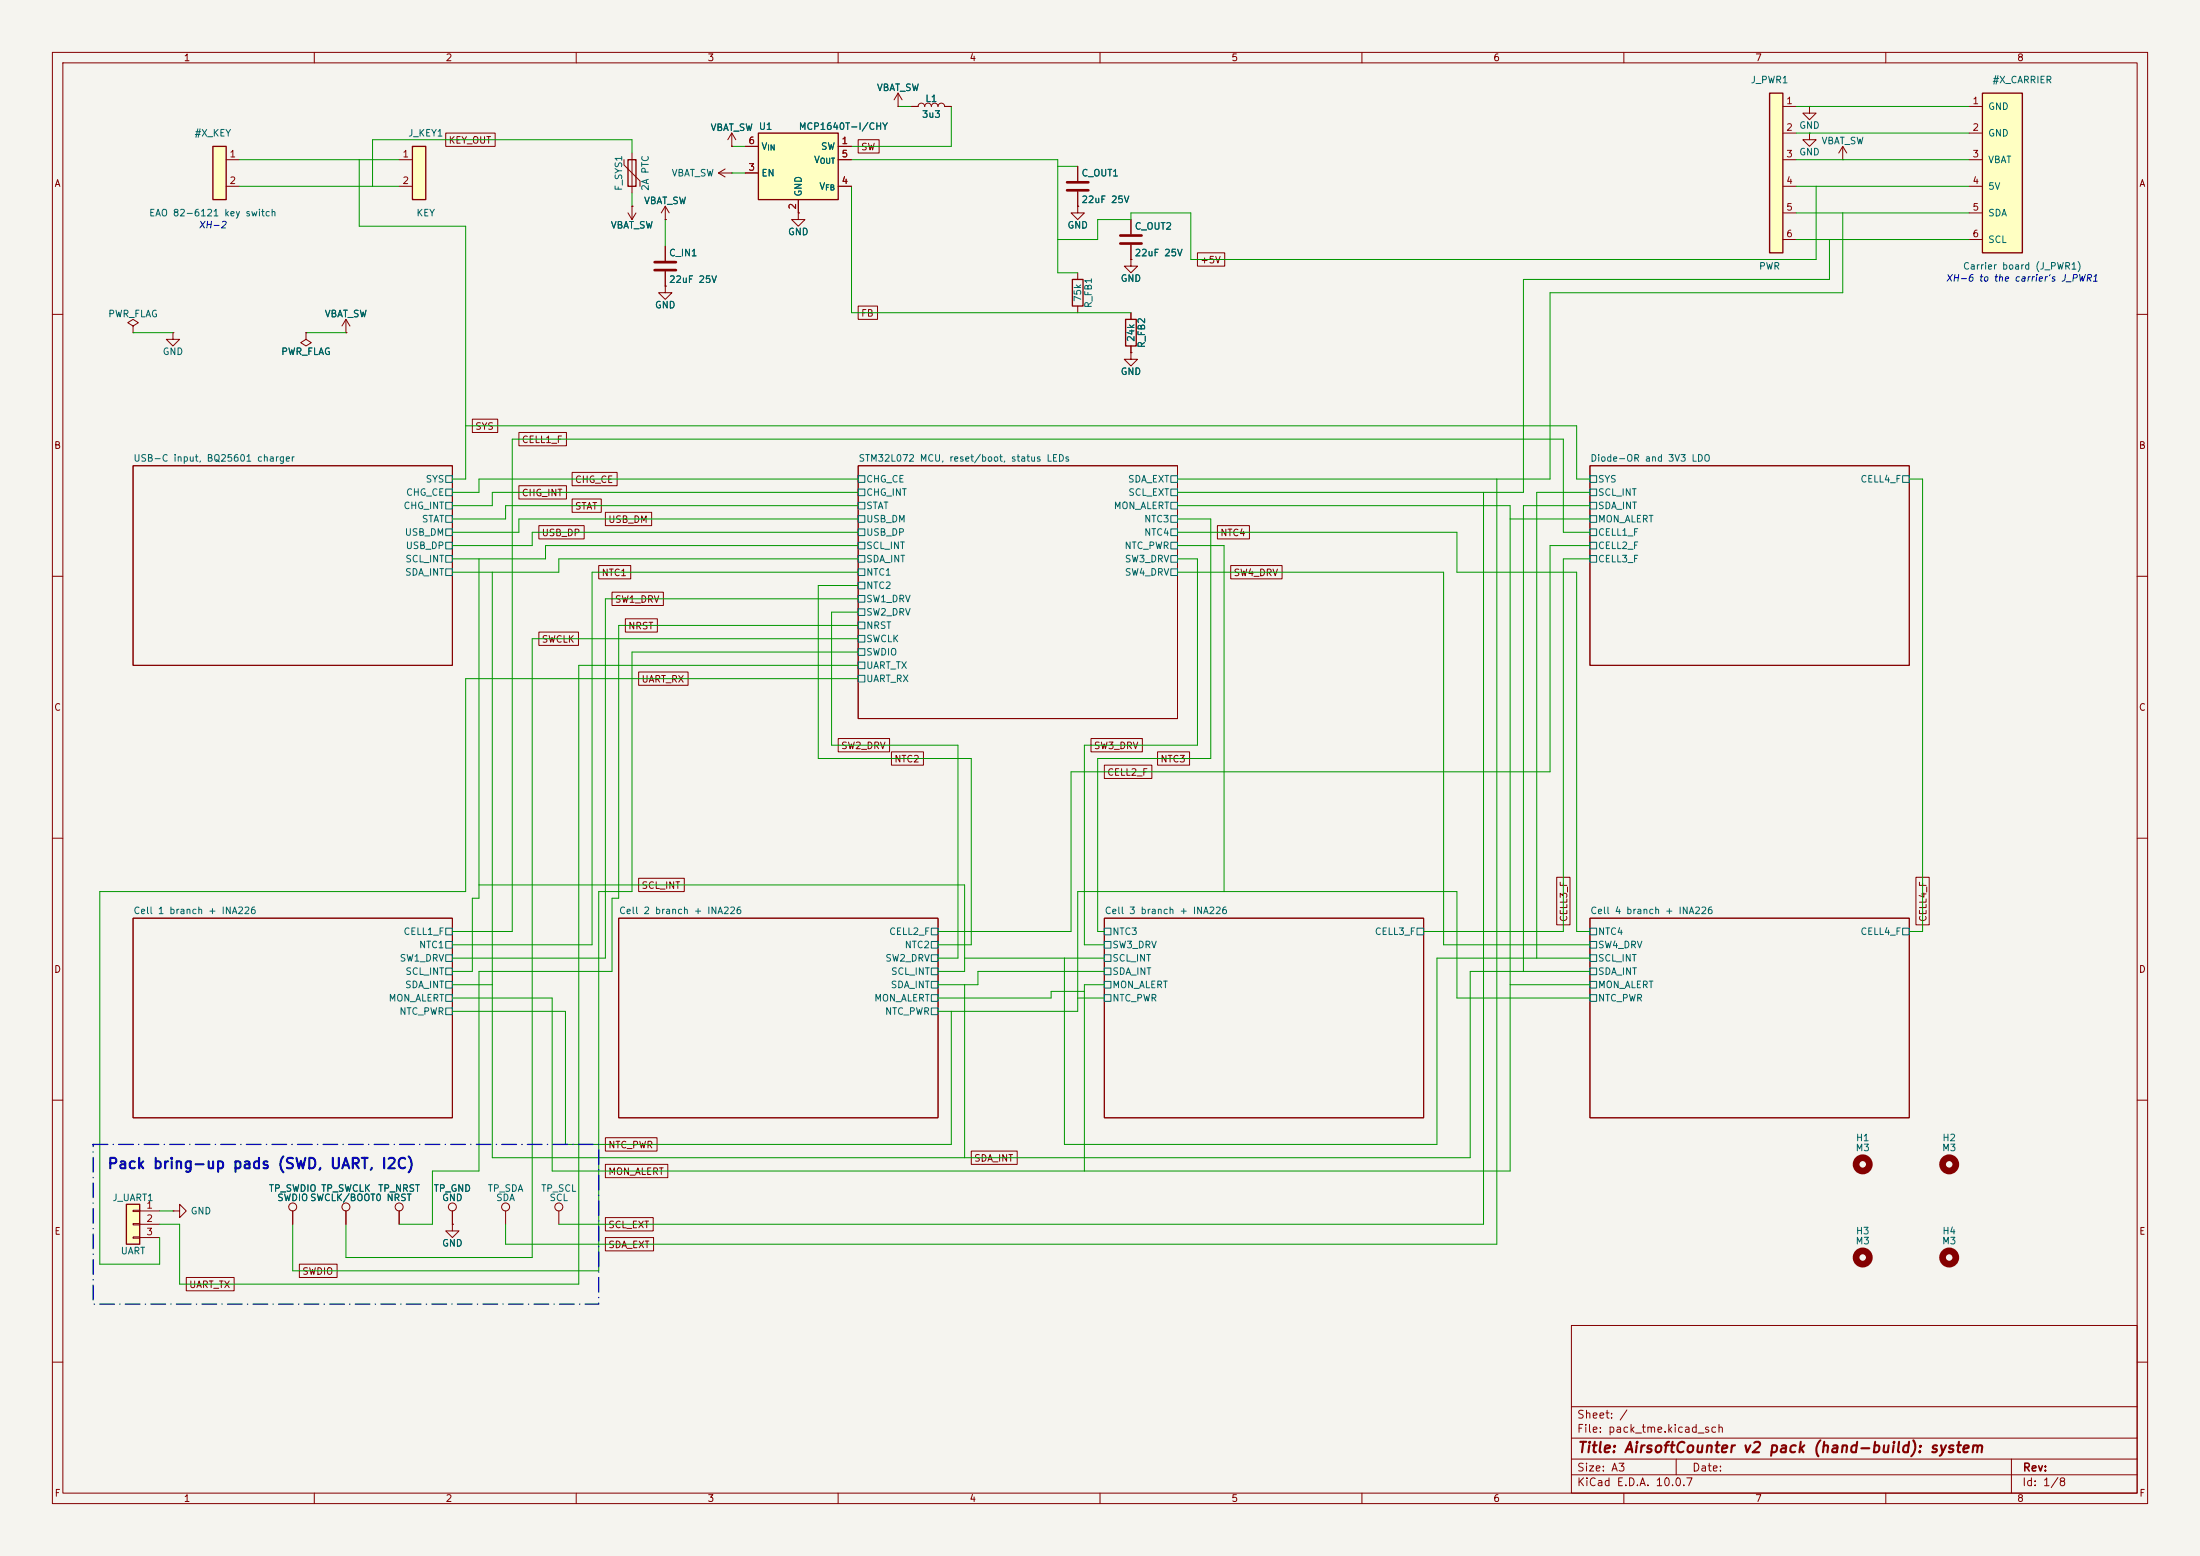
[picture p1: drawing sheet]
<svg xmlns="http://www.w3.org/2000/svg" width="420mm" height="297mm" viewBox="0 0 420 297" stroke-linecap="round" stroke-linejoin="round" font-family="sans-serif">
<path d="M0 0h420v297h-420z" fill="#f5f4ef" stroke="#f5f4ef" stroke-width=".19"/>
<g fill="none" stroke="#840000" stroke-width=".19">
<path d="M10 10h400v277h-400zM12 12h396v273h-396zM60 10v2M110 10v2M160 10v2M210 10v2M260 10v2M310 10v2M360 10v2M10 60h2M408 60h2M25.4 88.9h61v38.1h-61z"/>
<path d="M163.8 88.9h61v48.3h-61zM303.5 88.9h61v38.1h-61zM10 110h2M408 110h2M10 160h2M408 160h2M25.4 175.3h61v38.1h-61zM118.1 175.3h61v38.1h-61zM210.8 175.3h61v38.1h-61zM303.5 175.3h61v38.1h-61zM10 210h2M408 210h2"/>
<path d="M300 253h108v32h-108zM10 260h2M300 278.5h108M300 274.5h108M300 268.5h108M320 278.5v3M384 278.5v6.5M408 260h2M60 285v2M110 285v2M160 285v2M210 285v2"/>
<path d="M260 285v2M300 281.5h108M310 285v2M360 285v2"/>
</g>
<g fill="none" stroke="#006464" stroke-width=".19">
<path d="M85.1 90.8h1.3v1.3h-1.3zM85.1 93.3h1.3v1.3h-1.3zM85.1 95.9h1.3v1.3h-1.3zM85.1 98.4h1.3v1.3h-1.3zM163.8 90.8h1.3v1.3h-1.3zM163.8 93.3h1.3v1.3h-1.3zM163.8 95.9h1.3v1.3h-1.3zM163.8 98.4h1.3v1.3h-1.3zM223.5 90.8h1.3v1.3h-1.3zM223.5 93.3h1.3v1.3h-1.3zM223.5 95.9h1.3v1.3h-1.3zM223.5 98.4h1.3v1.3h-1.3z"/>
<path d="M303.5 90.8h1.3v1.3h-1.3zM303.5 93.3h1.3v1.3h-1.3zM303.5 95.9h1.3v1.3h-1.3zM303.5 98.4h1.3v1.3h-1.3zM363.2 90.8h1.3v1.3h-1.3zM85.1 101h1.3v1.2h-1.3zM85.1 103.5h1.3v1.3h-1.3zM85.1 106h1.3v1.3h-1.3zM85.1 108.6h1.3v1.3h-1.3zM163.8 101h1.3v1.2h-1.3zM163.8 103.5h1.3v1.3h-1.3zM163.8 106h1.3v1.3h-1.3z"/>
<path d="M163.8 108.6h1.3v1.3h-1.3zM163.8 111.1h1.3v1.3h-1.3zM163.8 113.7h1.3v1.2h-1.3zM163.8 116.2h1.3v1.3h-1.3zM163.8 118.7h1.3v1.3h-1.3zM223.5 101h1.3v1.2h-1.3zM223.5 103.5h1.3v1.3h-1.3zM223.5 106h1.3v1.3h-1.3zM223.5 108.6h1.3v1.3h-1.3zM303.5 101h1.3v1.2h-1.3zM303.5 103.5h1.3v1.3h-1.3zM303.5 106h1.3v1.3h-1.3z"/>
<path d="M163.8 121.3h1.3v1.3h-1.3zM163.8 123.8h1.3v1.3h-1.3zM163.8 126.4h1.3v1.2h-1.3zM163.8 128.9h1.3v1.3h-1.3zM85.1 177.2h1.3v1.2h-1.3zM85.1 179.7h1.3v1.3h-1.3zM177.8 177.2h1.3v1.2h-1.3zM177.8 179.7h1.3v1.3h-1.3zM210.8 177.2h1.3v1.2h-1.3zM210.8 179.7h1.3v1.3h-1.3zM270.5 177.2h1.3v1.2h-1.3zM303.5 177.2h1.3v1.2h-1.3z"/>
<path d="M303.5 179.7h1.3v1.3h-1.3zM363.2 177.2h1.3v1.2h-1.3zM85.1 182.2h1.3v1.3h-1.3zM85.1 184.8h1.3v1.3h-1.3zM85.1 187.3h1.3v1.3h-1.3zM85.1 189.9h1.3v1.2h-1.3zM85.1 192.4h1.3v1.3h-1.3zM177.8 182.2h1.3v1.3h-1.3zM177.8 184.8h1.3v1.3h-1.3zM177.8 187.3h1.3v1.3h-1.3zM177.8 189.9h1.3v1.2h-1.3zM177.8 192.4h1.3v1.3h-1.3z"/>
<path d="M210.8 182.2h1.3v1.3h-1.3zM210.8 184.8h1.3v1.3h-1.3zM210.8 187.3h1.3v1.3h-1.3zM210.8 189.9h1.3v1.2h-1.3zM303.5 182.2h1.3v1.3h-1.3zM303.5 184.8h1.3v1.3h-1.3zM303.5 187.3h1.3v1.3h-1.3zM303.5 189.9h1.3v1.2h-1.3z"/>
</g>
<path d="M378.5 17.8h7.6v30.5h-7.6z" fill="#ffffc2"/>
<path d="M378.5 17.8h7.6v30.5h-7.6z" fill="none" stroke="#840000" stroke-width=".25"/>
<g fill="none" stroke="#840000" stroke-width=".19">
<path d="M375.9 20.3h2.6M375.9 25.4h2.6M375.9 30.5h2.6M375.9 35.6h2.6M375.9 40.6h2.6M375.9 45.7h2.6M25.4 62.2l1-.6-1-.6-1 .6 1 .6v1.3M25.4 63.5h.1M33 63.5v1.3h1.3l-1.3 1.2-1.3-1.2h1.3M33 63.5h.1M66 231.1v2.6"/>
<circle cx="66" cy="230.4" r=".76"/>
</g>
<path d="M40.6 27.9h2.6v10.2h-2.6z" fill="#ffffc2"/>
<path d="M40.6 27.9h2.6v10.2h-2.6zM119.9 30.5h1.5v5.1h-1.5z" fill="none" stroke="#840000" stroke-width=".25"/>
<g fill="none" stroke="#840000" stroke-width=".19">
<path d="M43.2 30.5h2.5M43.2 35.6h2.5M119.1 30.5v1l3.1 3v1.1M120.6 39.4h.1M120.6 29.2v7.6M120.6 39.4v2.5M127 39.4v2.5M127 39.4l-.8 1.2M127 39.4l.8 1.2M137.2 33l1.2 .8M137.2 33h2.5M138.4 32.3l-1.2 .7"/>
<path d="M139.7 27.9h.1M139.7 33h.1M139.7 25.4l-.8 1.3M139.7 25.4l.8 1.3M139.7 25.4v2.5M119.9 40.6l.7 1.3M121.4 40.6l-.8 1.3M127 54.6v1.3h1.3l-1.3 1.3-1.3-1.3h1.3M127 54.6h.1M127 41.9h.1M127 47v2.8M127 51.8v2.8"/>
<path d="M58.4 63.5v1.3l1 .6-1 .6-1-.6 1-.6M58.4 63.5h.1M66 63.5h.1M66 61l-.7 1.2M66 61l.8 1.2M66 61v2.5"/>
</g>
<path d="M125 50h4M125 51.6h4" fill="none" stroke="#840000" stroke-width=".51"/>
<path d="M78.7 27.9h2.6v10.2h-2.6z" fill="#ffffc2"/>
<path d="M78.7 27.9h2.6v10.2h-2.6zM204.7 53.3h2.1v5.1h-2.1zM214.9 61h2v5h-2z" fill="none" stroke="#840000" stroke-width=".25"/>
<g fill="none" stroke="#840000" stroke-width=".19">
<path d="M76.2 30.5h2.5M76.2 35.6h2.5M152.4 40.6v1.3h1.3l-1.3 1.3-1.3-1.3h1.3M152.4 40.6h.1M205.7 52.1v1.2M205.7 58.4v1.3M215.9 59.7v1.3M215.9 67.3v1.3h1.3l-1.3 1.3-1.3-1.3h1.3M215.9 67.3h.1M215.9 66v1.3M55.9 231.1v2.6"/>
<circle cx="55.9" cy="230.4" r=".76"/>
</g>
<path d="M144.8 25.4h15.2v12.7h-15.2z" fill="#ffffc2"/>
<path d="M144.8 25.4h15.2v12.7h-15.2z" fill="none" stroke="#840000" stroke-width=".25"/>
<g fill="none" stroke="#840000" stroke-width=".19">
<path d="M171.4 17.8l-.7 1.3M171.4 17.8l.8 1.3M171.4 17.8v2.5M142.2 27.9h2.6M142.2 33h2.6M152.4 38.1v2.5M160 27.9h2.6M160 35.6h2.6M160 30.5h2.6M171.4 20.3h.1M174 20.3h1.3a.64 .64 0 0 1 .6-.6 .64 .64 0 0 1 .6 .6 .64 .64 0 0 1 .7-.6 .64 .64 0 0 1 .6 .6 .64 .64 0 0 1 .6-.6 .64 .64 0 0 1 .7 .6 .64 .64 0 0 1 .6-.6 .64 .64 0 0 1 .6 .6h1.3M205.7 39.4v1.2h1.3l-1.3 1.3-1.2-1.3h1.2"/>
<path d="M205.7 39.4h.1M205.7 31.8v2.7M205.7 36.6v2.8M345.4 20.3v1.3h1.3l-1.3 1.3-1.2-1.3h1.2M345.4 20.3h.1M351.8 30.5h.1M351.8 27.9l-.8 1.3M351.8 27.9l.8 1.3M351.8 27.9v2.6M215.9 49.5v1.3h1.3l-1.3 1.3-1.3-1.3h1.3M215.9 49.5h.1M215.9 41.9v2.8"/>
<path d="M215.9 46.7v2.8"/>
</g>
<path d="M203.7 34.8h4.1M203.7 36.3h4.1M213.9 45h4M213.9 46.5h4" fill="none" stroke="#840000" stroke-width=".51"/>
<g fill="none" stroke="#840000" stroke-width="1.3">
<circle cx="355.6" cy="222.2" r="1.27"/>
<circle cx="372.1" cy="222.2" r="1.27"/>
<circle cx="355.6" cy="240" r="1.27"/>
<circle cx="372.1" cy="240" r="1.27"/>
</g>
<path d="M337.8 17.8h2.6v30.5h-2.6z" fill="#ffffc2"/>
<path d="M337.8 17.8h2.6v30.5h-2.6z" fill="none" stroke="#840000" stroke-width=".25"/>
<path d="M340.4 20.3h2.5M340.4 25.4h2.5M340.4 30.5h2.5M340.4 35.6h2.5M345.4 25.4v1.3h1.3l-1.3 1.2-1.2-1.2h1.2M345.4 25.4h.1M340.4 40.6h2.5M340.4 45.7h2.5" fill="none" stroke="#840000" stroke-width=".19"/>
<path d="M24.1 229.9h2.6v7.6h-2.6z" fill="#ffffc2"/>
<path d="M24.1 229.9h2.6v7.6h-2.6z" fill="none" stroke="#840000" stroke-width=".25"/>
<g fill="none" stroke="#840000" stroke-width=".19">
<path d="M85.1 25.4h9.4v2.5h-9.4zM120.6 39.4h.1M139.7 27.9h.1M142.2 27.9h2.6M142.2 33h2.6M152.4 38.1v2.5M160 27.9h2.6M160 35.6h2.6M160 30.5h2.6M163.8 26.7h4v2.5h-4zM171.4 20.3h.1M174 20.3h1.3"/>
<path d="M180.3 20.3h1.3M205.7 39.4h.1M205.7 31.8v2.7M205.7 36.6v2.8M127 41.9h.1M127 54.6h.1M127 47v2.8M127 51.8v2.8M152.4 40.6h.1M163.8 58.4h3.7v2.6h-3.7zM215.9 49.5h.1M215.9 41.9v2.8"/>
<path d="M215.9 46.7v2.8M215.9 59.7v1.3M228.6 48.3h5.2v2.5h-5.2zM58.4 63.5h.1M66 63.5h.1M215.9 67.3h.1M215.9 66v1.3M90.2 80h4.8v2.6h-4.8zM99.1 92.7h9v2.6h-9zM99.1 82.5h9v2.6h-9zM109.2 95.2h5.6v2.6h-5.6zM109.2 90.2h8.6v2.5h-8.6z"/>
<path d="M115.6 97.8h8.8v2.5h-8.8zM102.9 100.3h8.6v2.6h-8.6zM114.3 107.9h6.1v2.6h-6.1zM116.8 113h9.8v2.6h-9.8zM119.4 118.1h6.1v2.6h-6.1zM232.4 100.3h6.1v2.6h-6.1zM234.9 107.9h9.9v2.6h-9.9zM102.9 120.6h7.5v2.6h-7.5zM121.9 128.3h9.5v2.5h-9.5zM160 141h9.8v2.5h-9.8zM170.2 143.5h6.1v2.6h-6.1zM208.3 141h9.8v2.5h-9.8z"/>
<path d="M210.8 146h9.1v2.6h-9.1zM221 143.5h6.1v2.6h-6.1zM121.9 167.6h8.7v2.6h-8.7zM297.2 167.5h2.5v9h-2.5zM365.8 167.5h2.5v9h-2.5zM115.6 217.2h9.8v2.5h-9.8zM185.4 219.7h8.8v2.6h-8.8zM25.4 231h1.3v.3h-1.3zM25.4 233.6h1.3v.2h-1.3zM25.4 236.1h1.3v.2h-1.3zM26.7 231.1h3.8M26.7 233.7h3.8"/>
<path d="M26.7 236.2h3.8M33 231.1h1.3v-1.2l1.3 1.2-1.3 1.3v-1.3M33 231.1h.1M55.9 231.1v2.6M66 231.1v2.6M76.2 231.1v2.6M86.4 233.7v1.2h1.2l-1.2 1.3-1.3-1.3h1.3M86.4 233.7h.1M86.4 231.1v2.6M96.5 231.1v2.6M106.7 231.1v2.6M115.6 222.2h11.9v2.6h-11.9z"/>
<path d="M115.6 232.4h9.1v2.6h-9.1zM115.6 236.2h9.2v2.6h-9.2zM35.6 243.8h9.1v2.6h-9.1zM57.1 241.3h7.3v2.5h-7.3z"/>
<circle cx="76.2" cy="230.4" r=".76"/>
<circle cx="86.4" cy="230.4" r=".76"/>
<circle cx="96.5" cy="230.4" r=".76"/>
<circle cx="106.7" cy="230.4" r=".76"/>
</g>
<g fill="none" stroke="#009600" stroke-width=".19">
<path d="M45.7 35.6h30.5M45.7 30.5h30.5M68.6 30.5v12.7h20.3v48.2h-2.5M120.6 29.2v-2.5h-49.5v8.9M120.6 36.8v2.6M139.7 27.9h2.5M139.7 33h2.5M162.6 30.5h39.3v21.6h3.8M162.6 35.6v24.1h53.3M171.4 20.3h2.6M181.6 20.3v7.6h-19M201.9 31.8h3.8"/>
<path d="M342.9 35.6h33M342.9 20.3h33M342.9 25.4h33M342.9 30.5h33M346.7 35.6v13.9h-119.4v-8.9h-11.4v1.3h-6.4v3.8h-7.6M127 41.9v5.1M342.9 40.6h33M342.9 45.7h33M349.2 45.7v7.6h-58.4v40.7h-66M351.8 40.6v15.3h-55.9v35.5h-71.1M25.4 63.5h7.6M58.4 63.5h7.6"/>
<path d="M88.9 81.3h212.1v10.1h2.5M163.8 91.4h-72.4v2.6h-5M163.8 94h-69.8v2.5h-7.6M163.8 96.5h-67.3v2.6h-10.1M163.8 99.1h-64.7v2.5h-12.7M224.8 99.1h6.3v45.7h-21.6v33h1.3M224.8 96.5h63.5v127h-182.9v-33h-19M283.2 94v139.7h-176.5M285.7 91.4v146.1h-189.2v-3.8M288.3 99.1h15.2M303.5 96.5h-12.7v88.9M303.5 94h-10.1v88.9"/>
<path d="M364.5 91.4h2.5v86.4h-2.5M91.4 106.7v64.8h-1.2v13.9h-3.8M94 109.2v111.8h186.7v-35.6h22.8M163.8 114.3h-48.2v68.6h-29.2M163.8 116.8h-5.1v25.4h24.2v40.7h-3.8M163.8 104.1h-59.7v2.6h-17.7M163.8 106.7h-57.1v2.5h-20.3M163.8 119.4h-45.7v52.1h-1.3v13.9h-25.4v38.1h-8.9v10.2h-6.3M163.8 109.2h-50.8v71.1h-26.6M163.8 111.8h-7.6v33h29.2v35.5h-6.3M163.8 101.6h-62.2v2.5h-15.2M224.8 101.6h53.3v7.6h22.9v68.6h2.5"/>
<path d="M224.8 106.7h3.8v35.5h-21.6v38.1h3.8M224.8 109.2h50.8v71.1h27.9M224.8 104.1h8.9v66.1M303.5 101.6h-5.1v-17.8h-200.6v94h-11.4M303.5 104.1h-7.6v43.2h-91.4v30.5h-25.4M303.5 106.7h-5.1v71.1h-26.6M163.8 121.9h-62.2v118.1h-35.6v-6.3M163.8 127h-53.3v118.1h-76.2v-11.4h-3.8M163.8 129.5h-74.9v40.7h-69.9v71.1h11.5v-5.1M163.8 124.5h-43.2v45.7h-6.3v72.4h-58.4v-8.9M91.4 168.9h92.7v16.5h-5M86.4 193h21.5v25.4h73.7v-25.4"/>
<path d="M86.4 188h7.6M184.1 182.9h26.7M184.1 188v33M203.2 182.9v35.5h71.1v-35.5h29.2M205.7 190.5h5.1M207 189.2h-6.3v1.3h-21.6M210.8 185.4h-24.1v2.6h-7.6M210.8 188h-3.8v35.5M288.3 188h15.2M303.5 190.5h-25.4v-20.3h-72.4v22.8h-26.6M30.5 231.1h2.5"/>
</g>
<path d="M17.8 218.4h96.5v30.5h-96.5z" fill="none" stroke="#0000c2" stroke-width=".25" stroke-dasharray="2.8 1 .1 1"/>
<text font-size="2" fill="#0000c2" x="20.4" y="223.6">Pack bring-up pads (SWD, UART, I2C)</text>
<text font-size="2" fill="#840000" x="301" y="277.8">Title: AirsoftCounter v2 pack (hand-build): system</text>
<g font-size="1.5" fill="#840000">
<text x="300.9" y="273.8">File: pack_tme.kicad_sch</text>
<text x="300.9" y="271.1">Sheet: /</text>
<text x="300.9" y="281.2">Size: A3</text>
<text x="322.9" y="281.2">Date:</text>
<text x="386" y="281.2">Rev:</text>
<text x="300.9" y="284">KiCad E.D.A. 10.0.7</text>
<text x="385.9" y="284">Id: 1/8</text>
</g>
<g font-size="1.3" fill="#840000">
<text x="35" y="12">1</text>
<text x="85" y="12">2</text>
<text x="135" y="12">3</text>
<text x="185" y="12">4</text>
<text x="235" y="12">5</text>
<text x="285" y="12">6</text>
<text x="335" y="12">7</text>
<text x="385" y="12">8</text>
<text x="85.5" y="27.7">KEY_OUT</text>
<text x="164.3" y="29">SW</text>
<text x="10.3" y="36">A</text>
<text x="408.3" y="36">A</text>
<text x="229" y="50.6">+5V</text>
<text x="164.3" y="60.7">FB</text>
<text x="90.6" y="82.3">SYS</text>
<text x="10.2" y="86">B</text>
<text x="99.5" y="84.9">CELL1_F</text>
<text x="408.2" y="86">B</text>
<text x="99.5" y="95">CHG_INT</text>
<text x="109.7" y="92.5">CHG_CE</text>
<text x="109.7" y="97.6">STAT</text>
<text x="116" y="100.1">USB_DM</text>
<text x="103.3" y="102.7">USB_DP</text>
<text x="232.9" y="102.7">NTC4</text>
<text x="114.7" y="110.3">NTC1</text>
<text x="235.4" y="110.3">SW4_DRV</text>
<text x="117.3" y="115.4">SW1_DRV</text>
<text x="103.3" y="123">SWCLK</text>
<text x="119.8" y="120.4">NRST</text>
<text x="122.4" y="130.6">UART_RX</text>
<text x="10.2" y="136">C</text>
<text x="408.2" y="136">C</text>
<text x="160.5" y="143.3">SW2_DRV</text>
<text x="208.7" y="143.3">SW3_DRV</text>
<text x="170.6" y="145.8">NTC2</text>
<text x="211.3" y="148.4">CELL2_F</text>
<text x="221.4" y="145.8">NTC3</text>
<text x="122.4" y="170">SCL_INT</text>
<text x="299.5" y="176.1" transform="rotate(-90 299.5 176.1)">CELL3_F</text>
<text x="368.1" y="176.1" transform="rotate(-90 368.1 176.1)">CELL4_F</text>
<text x="10.2" y="186">D</text>
<text x="408.2" y="186">D</text>
<text x="116" y="219.5">NTC_PWR</text>
<text x="116" y="224.6">MON_ALERT</text>
<text x="185.9" y="222">SDA_INT</text>
<text x="10.3" y="236">E</text>
<text x="116" y="234.7">SCL_EXT</text>
<text x="116" y="238.5">SDA_EXT</text>
<text x="408.3" y="236">E</text>
<text x="57.6" y="243.6">SWDIO</text>
<text x="36" y="246.2">UART_TX</text>
<text x="10.3" y="286">F</text>
<text x="35" y="287">1</text>
<text x="85" y="287">2</text>
<text x="135" y="287">3</text>
<text x="185" y="287">4</text>
<text x="235" y="287">5</text>
<text x="285" y="287">6</text>
<text x="335" y="287">7</text>
<text x="385" y="287">8</text>
<text x="408.3" y="286">F</text>
</g>
<g font-size="1.3" fill="#006464">
<text x="167.3" y="17.7">VBAT_SW</text>
<text x="334.1" y="16.2">J_PWR1</text>
<text x="380.3" y="16.2">#X_CARRIER</text>
<text x="175.9" y="22.8">3u3</text>
<text x="176.6" y="19.8">L1</text>
<text x="379.4" y="21.3">GND</text>
<text x="37" y="26.4">#X_KEY</text>
<text x="77.8" y="26.4">J_KEY1</text>
<text x="135.6" y="25.3">VBAT_SW</text>
<text x="144.8" y="25.1">U1</text>
<text x="145.3" y="28.9">V</text>
<text x="152.4" y="25.1">MCP1640T-I/CHY</text>
<text x="156.6" y="28.9">SW</text>
<text x="343.4" y="24.9">GND</text>
<text x="343.4" y="30">GND</text>
<text x="347.6" y="27.8">VBAT_SW</text>
<text x="379.4" y="26.4">GND</text>
<text x="128.1" y="34">VBAT_SW</text>
<text x="145.3" y="34">EN</text>
<text x="155.3" y="31.4">V</text>
<text x="206.4" y="34">C_OUT1</text>
<text x="379.4" y="31.4">VBAT</text>
<text x="28.4" y="41.6">EAO 82-6121 key switch</text>
<text x="79.4" y="41.6">KEY</text>
<text x="119.1" y="36.5" transform="rotate(-90 119.1 36.5)">F_SYS1</text>
<text x="122.9" y="39.3">VBAT_SW</text>
<text x="124.2" y="36.5" transform="rotate(-90 124.2 36.5)">2A PTC</text>
<text x="153.4" y="37.6" transform="rotate(-90 153.4 37.6)">GND</text>
<text x="156.3" y="36.5">V</text>
<text x="206.4" y="39.1">22uF 25V</text>
<text x="379.4" y="36.5">5V</text>
<text x="379.4" y="41.6">SDA</text>
<text x="116.5" y="43.9">VBAT_SW</text>
<text x="150.3" y="45.2">GND</text>
<text x="203.7" y="43.9">GND</text>
<text x="216.5" y="44.1">C_OUT2</text>
<text x="379.4" y="46.7">SCL</text>
<text x="127.6" y="49.2">C_IN1</text>
<text x="216.5" y="49.2">22uF 25V</text>
<text x="335.7" y="51.8">PWR</text>
<text x="374.6" y="51.8">Carrier board (J_PWR1)</text>
<text x="124.9" y="59.2">GND</text>
<text x="127.6" y="54.3">22uF 25V</text>
<text x="206.7" y="57.7" transform="rotate(-90 206.7 57.7)">75k</text>
<text x="208.7" y="58.9" transform="rotate(-90 208.7 58.9)">R_FB1</text>
<text x="213.8" y="54.1">GND</text>
<text x="20.6" y="60.9">PWR_FLAG</text>
<text x="61.9" y="60.9">VBAT_SW</text>
<text x="216.9" y="65.4" transform="rotate(-90 216.9 65.4)">24k</text>
<text x="31" y="68.1">GND</text>
<text x="53.6" y="68.1">PWR_FLAG</text>
<text x="213.8" y="71.9">GND</text>
<text x="218.9" y="66.5" transform="rotate(-90 218.9 66.5)">R_FB2</text>
<text x="25.4" y="88.4">USB-C input, BQ25601 charger</text>
<text x="163.8" y="88.4">STM32L072 MCU, reset/boot, status LEDs</text>
<text x="303.5" y="88.4">Diode-OR and 3V3 LDO</text>
<text x="77.4" y="94.9">CHG_CE</text>
<text x="81.2" y="92.4">SYS</text>
<text x="165.3" y="92.4">CHG_CE</text>
<text x="165.3" y="94.9">CHG_INT</text>
<text x="215.2" y="92.4">SDA_EXT</text>
<text x="215.3" y="94.9">SCL_EXT</text>
<text x="305" y="92.4">SYS</text>
<text x="305" y="94.9">SCL_INT</text>
<text x="355.1" y="92.4">CELL4_F</text>
<text x="76.9" y="97.5">CHG_INT</text>
<text x="80.4" y="100">STAT</text>
<text x="165.3" y="97.5">STAT</text>
<text x="165.3" y="100">USB_DM</text>
<text x="212.5" y="97.5">MON_ALERT</text>
<text x="218.3" y="100">NTC3</text>
<text x="305" y="97.5">SDA_INT</text>
<text x="305" y="100">MON_ALERT</text>
<text x="77.2" y="102.6">USB_DM</text>
<text x="77.3" y="107.6">SCL_INT</text>
<text x="77.4" y="105.1">USB_DP</text>
<text x="165.3" y="102.6">USB_DP</text>
<text x="165.3" y="105.1">SCL_INT</text>
<text x="165.3" y="107.6">SDA_INT</text>
<text x="214.6" y="105.1">NTC_PWR</text>
<text x="214.6" y="107.6">SW3_DRV</text>
<text x="218.3" y="102.6">NTC4</text>
<text x="305" y="102.6">CELL1_F</text>
<text x="305" y="105.1">CELL2_F</text>
<text x="305" y="107.6">CELL3_F</text>
<text x="77.2" y="110.2">SDA_INT</text>
<text x="165.3" y="110.2">NTC1</text>
<text x="165.3" y="112.7">NTC2</text>
<text x="214.6" y="110.2">SW4_DRV</text>
<text x="165.3" y="115.3">SW1_DRV</text>
<text x="165.3" y="117.8">SW2_DRV</text>
<text x="165.3" y="120.3">NRST</text>
<text x="165.3" y="122.9">SWCLK</text>
<text x="165.3" y="125.4">SWDIO</text>
<text x="165.3" y="128">UART_TX</text>
<text x="165.3" y="130.5">UART_RX</text>
<text x="25.4" y="174.8">Cell 1 branch + INA226</text>
<text x="76.9" y="178.8">CELL1_F</text>
<text x="118.1" y="174.8">Cell 2 branch + INA226</text>
<text x="169.6" y="178.8">CELL2_F</text>
<text x="210.8" y="174.8">Cell 3 branch + INA226</text>
<text x="212.3" y="178.8">NTC3</text>
<text x="262.4" y="178.8">CELL3_F</text>
<text x="303.5" y="174.8">Cell 4 branch + INA226</text>
<text x="305" y="178.8">NTC4</text>
<text x="355.1" y="178.8">CELL4_F</text>
<text x="76.2" y="183.8">SW1_DRV</text>
<text x="79.9" y="181.3">NTC1</text>
<text x="168.9" y="183.8">SW2_DRV</text>
<text x="172.6" y="181.3">NTC2</text>
<text x="212.3" y="181.3">SW3_DRV</text>
<text x="212.3" y="183.8">SCL_INT</text>
<text x="305" y="181.3">SW4_DRV</text>
<text x="305" y="183.8">SCL_INT</text>
<text x="74.1" y="191.5">MON_ALERT</text>
<text x="77.2" y="188.9">SDA_INT</text>
<text x="77.3" y="186.4">SCL_INT</text>
<text x="166.8" y="191.5">MON_ALERT</text>
<text x="169.9" y="188.9">SDA_INT</text>
<text x="170" y="186.4">SCL_INT</text>
<text x="212.3" y="186.4">SDA_INT</text>
<text x="212.3" y="188.9">MON_ALERT</text>
<text x="212.3" y="191.5">NTC_PWR</text>
<text x="305" y="186.4">SDA_INT</text>
<text x="305" y="188.9">MON_ALERT</text>
<text x="305" y="191.5">NTC_PWR</text>
<text x="76.1" y="194">NTC_PWR</text>
<text x="168.9" y="194">NTC_PWR</text>
<text x="354.1" y="220">M3</text>
<text x="354.2" y="218.1">H1</text>
<text x="370.7" y="220">M3</text>
<text x="370.7" y="218.1">H2</text>
<text x="51.2" y="227.8">TP_SWDIO TP_SWCLK</text>
<text x="72.1" y="227.8">TP_NRST</text>
<text x="82.7" y="227.8">TP_GND</text>
<text x="93" y="227.8">TP_SDA</text>
<text x="103.2" y="227.8">TP_SCL</text>
<text x="21.4" y="229.6">J_UART1</text>
<text x="36.3" y="232.1">GND</text>
<text x="52.8" y="229.6">SWDIOSWCLK/BOOT0 NRST</text>
<text x="84.3" y="229.6">GND</text>
<text x="94.6" y="229.6">SDA</text>
<text x="104.8" y="229.6">SCL</text>
<text x="22.9" y="239.7">UART</text>
<text x="84.3" y="238.2">GND</text>
<text x="354.1" y="237.8">M3</text>
<text x="354.2" y="235.9">H3</text>
<text x="370.7" y="237.8">M3</text>
<text x="370.7" y="235.9">H4</text>
</g>
<g font-size="1.3" fill="#a90000">
<text x="340.9" y="20.2">1</text>
<text x="376.5" y="20.2">1</text>
<text x="142.8" y="27.8">6</text>
<text x="160.6" y="27.8">1</text>
<text x="340.9" y="25.3">2</text>
<text x="376.5" y="25.3">2</text>
<text x="43.7" y="30.3">1</text>
<text x="43.7" y="35.4">2</text>
<text x="76.7" y="30.3">1</text>
<text x="76.7" y="35.4">2</text>
<text x="142.8" y="32.9">3</text>
<text x="160.6" y="35.4">4</text>
<text x="160.6" y="30.3">5</text>
<text x="340.9" y="30.3">3</text>
<text x="340.9" y="35.4">4</text>
<text x="376.5" y="30.3">3</text>
<text x="376.5" y="35.4">4</text>
<text x="152.3" y="40.1" transform="rotate(-90 152.3 40.1)">2</text>
<text x="340.9" y="40.5">5</text>
<text x="376.5" y="40.5">5</text>
<text x="340.9" y="45.6">6</text>
<text x="376.5" y="45.6">6</text>
<text x="27.8" y="231">1</text>
<text x="27.8" y="233.5">2</text>
<text x="27.8" y="236.1">3</text>
</g>
<g font-size="1.3" fill="#0000c2">
<text x="37.8" y="43.9">XH-2</text>
<text x="371.4" y="54.1">XH-6 to the carrier's J_PWR1</text>
</g>
<g font-size="1" fill="#006464">
<text x="146.4" y="29">IN</text>
<text x="156.4" y="31.5">OUT</text>
<text x="157.4" y="36.6">FB</text>
</g>
</svg>
